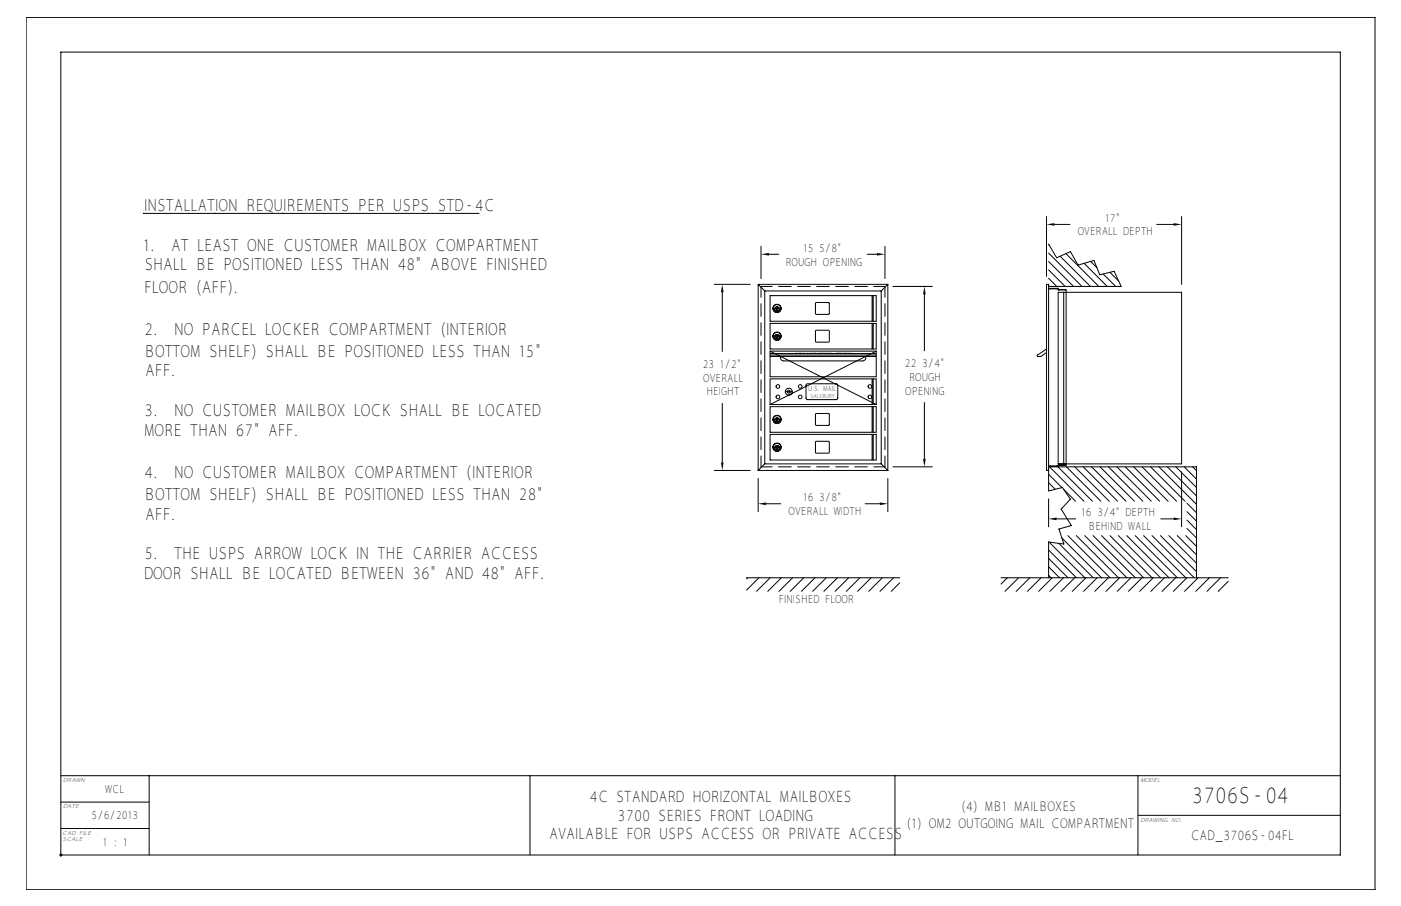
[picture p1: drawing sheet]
<svg xmlns="http://www.w3.org/2000/svg" width="432mm" height="279mm" viewBox="0 0 432 279" stroke-linecap="round" stroke-linejoin="round" font-family="sans-serif">
<g fill="none" stroke="#000" stroke-width=".31">
<path d="M8.1 5.4h415.7v269h-415.7zM44.4 65.8h-.3h103.7M234.6 76v9.9M237 78.4h3M267.3 78.4h3M272.8 76v9.9M322.5 66.8v18.4M323.2 78.1l10.3 10.2M323.2 75.5l.3 .3M323.2 75.2l2.5 4.3 4.2-1.9 2.4 4.2 4.9-1.5 1.8 4.4 4.4-1 2.2 4.6h-22.4M325 69.2h4.8M326.8 79l9.3 9.3"/>
<path d="M328.5 78.2l10.2 10.1M356.5 69.2h5.2M364.2 66.8v20.9M220.2 87.7h11M222.6 90.1v18.3M233.7 87.7l2 2M235.7 89.7v53.4M235.7 89.7h35.9M237.3 91.2h32.8v7.9h-32.8zM237.3 99.7h32.8v7.9h-32.8zM239 95.1h1M239.4 95.2l.2 .7z"/>
<path d="M239.5 94.6v1M251.4 93.4h4.1v3.5h-4.1zM268.8 91.2v7.9M268.8 99.7v7.9M269.1 91.2v7.9M269.1 99.7v7.9M271.6 89.7v53.4M273.6 87.7h-39.9v57.4M273.6 87.7v57.4M273.6 87.7l-2 2M275.2 88.3h12.2M284.9 90.8v17.4"/>
<path d="M323.2 85.8l2.5 2.5M323.2 83.2l5.1 5.1M323.2 80.6l7.7 7.7M323.7 89.1v-.2h2.4v.5h2.5M325.8 88.9v.2M325.8 88.9v.2h-2.6M326.1 90.1h38.1v53h-38.1zM326.4 89.4v-.1h2.1v.1M327.9 90.1v53M328.6 89.4l-.1 54.1h-2.1v-.2M334.1 81.2l7.2 7.1M336.1 80.6l2 2"/>
<path d="M340 84.5l3.9 3.8M342.1 84l2.7 2.7M237.3 109.9h32.8M237.3 108.3v7.9h32.8v-7.9M237.3 108.3h32.8M237.3 109h32.8M237.3 109.5h32.8M237.3 108.3l32.8 16.4M239 103.7h1M239.4 103.7v.8l.2-.8M239.5 103.2v1M240.7 109.9a.95 .95 0 0 0 .8 1.4h24.4a.95 .95 0 0 0 .9-1.4"/>
<path d="M248.6 118.5l9.3-.1 .3 .4v4.1l-.5 .3h-9l-.3-.4zM251.4 101.9h4.1v3.5h-4.1zM268.8 116.8v7.9M269.1 116.8v7.9M270.1 108.3l-32.8 16.4M322.5 107.6l-2.8 2.2 1.1 .1 1.7-1.2M222.6 124.4v18.2M237.3 124.7v-7.9h32.8v7.9M237.3 125.4h32.8v7.9h-32.8zM237.3 134h32.8v7.9h-32.8zM237.3 124.7h32.8M239 129.4h1"/>
<path d="M239 137.9h1M239.4 129.4l.2 .7zM239.4 138v.7l.2-.7M239.5 128.9v.9M239.5 137.4v1M242 120.8h2.2a1.07 1.07 0 0 0-1.5-1 1.07 1.07 0 0 0-.3 1.8 1.07 1.07 0 0 0 1.8-.5v-.3M251.4 127.6h4.1v3.5h-4.1zM251.4 136.2h4.1v3.5h-4.1zM268.8 125.4v7.9M268.8 134v7.9M269.1 125.4v7.9M269.1 134v7.9"/>
<path d="M284.9 124.1v17.4M220.2 145.1h11M233.7 145.1h39.9M233.7 147.5v10.3M235.7 143.1h35.9M235.7 143.1l-2 2M236.1 155.4h4.5M266.7 155.4h4.5M271.6 143.1l2 2M273.6 147.5v10.3M275.2 144h12.2M323.2 145.1h-.7v-57.4h.7v63.7l4.3-1.1 2.4 3.7-2.8 3 3.1 5.1-3.8 1 1.5 4.7-4.7-.7v11.1"/>
<path d="M323.2 153.8v8.7M323.2 144h45.6v34.2M323.2 148.9l2 2M323.2 146.3l4.1 4.1M323.5 144l10.6 10.6M323.7 143.7v.2h2.1v-.2M326.1 144l10.6 10.6M327.9 150.9l3.6 3.7M328.6 143.3h-2.5v.6l-2.9-.2M328.7 144l10.6 10.6M331.3 144l10.6 10.6M333.9 144l10.6 10.6"/>
<path d="M336.5 144l10.6 10.6M339 144l10.6 10.6M341.6 144l10.6 10.6M344.2 144l10.6 10.6M346.8 144l10.6 10.6M349.4 144l10.6 10.6M352 144l10.6 10.6M354.6 144l10.6 10.6M357.2 144l11.6 11.5M359.8 144l9 8.9M362.4 144l6.4 6.3M364.2 145.5v17"/>
<path d="M365 144l3.8 3.8M365.8 157.8l3 2.9M365.8 155.2l3 2.9M367.6 144l1.2 1.2M230.1 178.2h47.2M230.4 178.2l-.3 .3M233.9 178.2l-3.8 3.8M237.4 178.2l-4.2 4.2M240.8 178.2l-4.2 4.2M244.3 178.2l-4.2 4.2M247.7 178.2l-4.2 4.2M251.2 178.2l-4.2 4.2"/>
<path d="M254.6 178.2l-4.1 4.2M258.1 178.2l-4.2 4.2M261.6 178.2l-4.2 4.2M265 178.2l-4.2 4.2M268.5 178.2l-4.2 4.2M271.9 178.2l-4.1 4.2M275.4 178.2l-4.2 4.2M277.3 179.7l-2.6 2.7M308.5 178.2h70M310.5 178.2l-2 1.9M313.9 178.2l-4.1 4.2M317.4 178.2l-4.2 4.2"/>
<path d="M320.9 178.2l-4.2 4.2M323.2 177.4l.8 .8M323.2 174.8l3.4 3.4M323.2 172.2l6 6M323.2 169.6l8.6 8.6M323.3 167.2l11.1 11M324.3 178.2l-4.2 4.2M325.6 160h6M326.3 167.6l10.6 10.6M327.3 165.9l12.2 12.3M327.8 178.2l-4.2 4.2M329.1 165.2l13 13"/>
<path d="M331.2 178.2l-4.2 4.2M331.7 165.2l13 13M334.3 165.2l13 13M334.7 178.2l-4.2 4.2M336.9 165.2l13 13M338.1 178.2l-4.1 4.2M339.5 165.2l13 13M341.6 178.2l-4.2 4.2M342.1 165.2l13 13M344.7 165.2l13 13M345.1 178.2l-4.2 4.2M347.3 165.2l13 13"/>
<path d="M348.5 178.2l-4.2 4.2M349.9 165.2l13 13M352 178.2l-4.2 4.2M352.5 165.2l13 13M355.1 165.2l13 13M355.4 178.2l-4.1 4.2M357.7 165.2l11.1 11.1M357.8 160h3.9M358.9 178.2l-4.2 4.2M360.3 165.2l8.5 8.5M362.4 178.2l-4.2 4.2M362.8 165.2l6 5.9"/>
<path d="M365.4 165.2l3.4 3.3M365.8 178.2l-4.2 4.2M365.8 163l3 2.9M365.8 160.4l3 2.9M369.3 178.2l-4.2 4.2M372.7 178.2l-4.2 4.2M376.2 178.2l-4.2 4.2M378.5 179.3l-3 3.1M18.8 239.2h394.3M46 239.2v24.5M163.3 239.2v24.5M275.8 239.2v24.5"/>
<path d="M350.7 239.2v24.5M18.8 247.4h27.2M18.8 255.5h27.2M53.8 243.6l.7-.5 1.2-.3h55.3a2.68 2.68 0 0 1 2.6 2.7v6.3a2.68 2.68 0 0 1-2.6 2.7h-55.3a2.68 2.68 0 0 1-2.7-2.7v-6.7zM54.1 243.9l.9-.6 .7-.1h55.3a2.29 2.29 0 0 1 2.3 2.3v6.3a2.29 2.29 0 0 1-2.3 2.3h-55.3a2.29 2.29 0 0 1-2.3-2.3v-6.7zM54.3 244.2l1.4-.6h55.3a1.91 1.91 0 0 1 1.9 1.9v6.3a1.91 1.91 0 0 1-1.9 1.9h-55.3a1.91 1.91 0 0 1-1.9-1.9v-6.3zM55 244.8l.7-.3h55.3l.6 .3 .3 .7v6.3l-.3 .7-.6 .3h-55.3l-.7-.3-.3-.7v-6.3zM55.1 246.4h1.7M55.1 249.4h5.9M55.1 249.8h1.2M55.1 250.2h1.3M55.1 250.6h1.4"/>
<path d="M55.1 251h1.8M55.1 246.8h1.4M55.1 247.2h1.3M55.1 247.5h1.2M55.1 247.9h1.2M55.1 248.3h1.2M55.1 248.7h1.4M55.1 249.1h1.6M55.1 251.4h56.5M55.1 251.7h56.5M55.1 245.6h56.5M55.1 246h56.5"/>
<path d="M55.1 252.1h56.4M55.1 245.2h56.4M55.6 252.4h55.5M55.6 244.9h55.5M55.7 244.9l-.4 .2-.2 .4v6.3l.2 .4 .4 .2M56.3 249.4a1.48 1.48 0 0 0 1.4 1.9M56.5 249.4l.2 1.1 .7 .5h3.9a1.52 1.52 0 0 0 1.2-1.4 1.52 1.52 0 0 0-1.2-1.5h-2.9l-.3-.3 .3-.3h2.3l.3 .4h1.5l-.1-1-.5-.5-4.2-.1a1.52 1.52 0 0 0-1.2 1.5 1.52 1.52 0 0 0 1.2 1.5h3l.3 .3-.3 .3h-2.3l-.3-.5M57.7 246.1a1.73 1.73 0 0 0-1.4 1.7 1.73 1.73 0 0 0 1.4 1.7M58.2 249.8h2.6M58.3 247.8h2.4M61.3 246.1a1.54 1.54 0 0 1 1.4 2h-.6l.4 .5 .2 1.1 1.9-3.5M62.2 246.4h2.3"/>
<path d="M62.3 248.3h1.2M62.5 246.8h1.8M62.6 248.7h.7M62.7 247.2h1.4M62.7 249.1h.4M62.7 247.5h1.2M62.7 247.9h1M64.2 251.1l.4-.9h2.7l.5 .9M64.2 251h3.5M64.4 250.6h3.1M64.8 246.3h2.4l2.5 4.7h-1.7l-.7-1.1h-2.7l-.6 1.1h-1.8zM66 247.7l.3 .6h-.6z"/>
<path d="M66 247.3l.7 1.4h-1.5zM67.3 246.2l2.4 4.4v-4.3M67.5 246.4h2.2M67.7 246.8h2M67.9 247.2h1.8M68.1 247.5h1.6M68.3 247.9h1.4M68.5 248.3h1.2M68.7 248.7h1M68.9 249.1h.8M69.1 249.4h.6M69.3 249.8h.4"/>
<path d="M69.9 246.3h1.5v3.6h3.9v1.1h-5.4zM71.6 246.8h3.9M71.6 247.2h3.7M71.6 247.5h3.7M71.6 247.9h3.7M71.6 248.3h3.7M71.6 248.7h3.8M75.5 251v-.4l.5 .5 .7 .2M75.8 246.4h-4.2v3h3.7M75.8 246.6l.9-.3h3.9l.7 .6 .2 1h-1.6l-.3-.4h-2.3l-.3 .3 .3 .3h3a1.52 1.52 0 0 1 1.2 1.5 1.52 1.52 0 0 1-1.2 1.4l-4.2-.1-.5-.4-.1-1.1h1.5l.3 .5h2.3l.3-.3-.3-.3h-2.9a1.56 1.56 0 0 1-.9-2.7zM76.7 246.1a1.75 1.75 0 0 0-1.5 1.2 1.75 1.75 0 0 0 .5 1.8h-4.1M77.2 249.8h2.6"/>
<path d="M77.4 249.4h2.2M77.5 247.5h2.1M77.5 247.9h2.1M80.3 246.1a1.54 1.54 0 0 1 1.4 2h-.7a1.77 1.77 0 0 1 .7 1.8 1.77 1.77 0 0 1-1.4 1.4M81.1 251h1.1M81.2 246.4h1M81.3 248.3h.9M81.5 250.6h.7M81.5 246.8h.7M81.5 248.7h.7M81.6 250.2h.6M81.6 247.2h.6"/>
<path d="M81.7 249.1h.5M81.7 249.4h.5M81.7 249.8h.5M81.7 247.5h.5M81.7 247.9h.5M82.2 246.3v4.7M84 249.2h2.6l.3 .4-.3 .3h-2.6zM84 247.4h2.6l.3 .4-.3 .3h-2.6zM84.2 249.4l2.5 .2-2.5 .1zM84.2 247.6l2.5 .1-2.5 .2zM87.1 246.1a1.62 1.62 0 0 1 1.3 2.4 1.69 1.69 0 0 1-1.2 2.8M87.1 246.3a1.44 1.44 0 0 1 1 2.3 1.49 1.49 0 0 1-.9 2.4h-4.8v-4.7h4.8"/>
<path d="M88 246.4h1.2M88.1 251h1.7M88.3 246.8h.9M88.4 250.6h1M88.5 248.3h.7M88.5 248.7h.7M88.5 247.2h.7M88.5 247.9h.7M88.5 247.5h.7M88.6 250.2h.7M88.6 249.1h.6M88.6 249.4h.6"/>
<path d="M88.6 249.8h.6M89.2 246.3v3.6a1.4 1.4 0 0 0 1.4 1.4M89.4 246.3h1.6v3.3l.3 .3 3-.1 .1-3.5h1.5l-.1 4.2-.5 .4-.6 .1-4.7-.1-.4-.4-.2-.6zM91.2 246.3l.1 3.4h2.9v-3.4M91.2 246.4h3M91.2 249.4h3M91.2 246.8h3M91.2 247.2h3M91.2 247.5h3M91.2 247.9h3M91.2 248.3h3M91.2 248.7h3"/>
<path d="M91.2 249.1h3M95.6 251h1.2M95.9 250.6h.9M96.1 250.2h.7M96.1 246.3v3.6a1.4 1.4 0 0 1-1.4 1.4M96.1 246.4h.7M96.1 249.4h.7M96.1 249.8h.7M96.1 246.8h.7M96.1 247.2h.7M96.1 247.5h.7M96.1 247.9h.7"/>
<path d="M96.1 248.3h.7M96.1 248.7h.7M96.1 249.1h.7M96.8 246.3v4.7M98.6 247.4h2.7l.2 1.1-.3 .2h-2.6zM98.8 247.6h2.4l.1 .8-2.5 .1zM98.8 250.2h2.5M98.8 250.6h2.5M98.8 251h2.5M98.8 247.9h2.5M98.8 248.3h2.5M101.3 250.2l-2.5-.1v.9"/>
<path d="M101.3 250.2v.8M101.8 246.1a1.4 1.4 0 0 1 1.4 1.4v1.1l1.6 .1M102.9 246.4l2.7 3.2v1.4M103 248.6v.2a.48 .48 0 0 0-.3 .5 .48 .48 0 0 0 .3 .4v1.3h-1.5v-.9l-.3-.2h-2.6v1.1h-1.6v-4.7h4.8l.9 .3a2.15 2.15 0 0 1 .3 2M103 246.3h2l1.6 1.8 1.6-1.8h2l-2.8 3.2v1.5h-1.6v-1.5zM103.1 249.4h2.4M103.1 249.1h2.1M103.2 247.2h.3M103.2 249.8h2.4M103.2 248.6l-.2 .7 .2 1.7M103.2 250.2h2.4M103.2 250.6h2.4"/>
<path d="M103.2 251h2.4M103.2 247.5h.6M103.2 247.9h1M103.2 248.3h1.3M105.2 246.1l1.4 1.6 1.4-1.6M105.4 246.4h2.4M105.8 246.8h1.7M106.1 247.2h1M106.4 247.5h.4M107.6 249.8h4M107.6 250.2h4M107.6 250.6h4"/>
<path d="M107.6 251h4M107.7 249.4h3.9M108 249.1h3.6M108.4 248.7h3.2M108.7 248.3h2.9M109 247.9h2.6M109.4 247.5h2.2M109.7 247.2h1.9M110 246.8h1.6M111 244.9l.4 .2 .2 .4v6.3l-.2 .4-.4 .2M111.6 246.4h-1.2l-2.8 3.2v1.4M350.7 251.4h62.4"/>
<path d="M18.3 263.7h394.8v-247.6h-394.3v248.1"/>
<circle cx="239.5" cy="95.1" r="1.28"/>
<circle cx="239.5" cy="95.1" r="1.19"/>
<circle cx="239.5" cy="95.4" r=".73"/>
<circle cx="239.5" cy="95.4" r=".7"/>
<circle cx="239.5" cy="95.4" r=".76"/>
<circle cx="239.5" cy="104" r=".73"/>
<circle cx="239.5" cy="103.7" r="1.28"/>
<circle cx="239.5" cy="103.7" r="1.19"/>
<circle cx="239.5" cy="104" r=".7"/>
<circle cx="239.5" cy="104" r=".76"/>
<circle cx="239.8" cy="119.2" r=".56"/>
<circle cx="246.6" cy="119.2" r=".56"/>
<circle cx="268.1" cy="119.2" r=".56"/>
<circle cx="239.5" cy="129.7" r=".73"/>
<circle cx="239.5" cy="138.2" r=".73"/>
<circle cx="239.5" cy="137.9" r="1.28"/>
<circle cx="239.5" cy="129.7" r=".76"/>
<circle cx="239.5" cy="137.9" r="1.19"/>
<circle cx="239.5" cy="129.4" r="1.19"/>
<circle cx="239.5" cy="129.4" r="1.28"/>
<circle cx="239.5" cy="129.7" r=".7"/>
<circle cx="239.5" cy="138.2" r=".7"/>
<circle cx="239.5" cy="138.2" r=".76"/>
<circle cx="239.8" cy="122.4" r=".56"/>
<circle cx="243.1" cy="120.8" r=".46"/>
<circle cx="246.6" cy="122.4" r=".56"/>
<circle cx="268.1" cy="122.4" r=".56"/>
</g>
<path d="M234.6 78.4l2.4-.4v.8zM270.3 78l2.5 .4-2.5 .4zM322.5 69.2l2.5-.4v.8zM361.7 68.8l2.5 .4-2.5 .4zM222.6 87.7l.4 2.4h-.8zM284.9 88.3l.4 2.5h-.8zM222.2 142.6h.8l-.4 2.5zM233.7 155.4l2.4-.5v.9zM271.2 154.9l2.4 .5-2.4 .4zM284.5 141.5h.8l-.4 2.5zM323.2 160l2.4-.4v.8zM361.7 159.6l2.5 .4-2.5 .4z" fill="#000"/>
<path d="M234.6 88.3h38.2M234.6 144h38.2" fill="none" stroke="#000" stroke-width=".31" stroke-dasharray="3.9 2" stroke-dashoffset=".5"/>
<path d="M234.6 144v-55.7M272.8 144v-55.7" fill="none" stroke="#000" stroke-width=".31" stroke-dasharray="3.9 2" stroke-dashoffset=".6"/>
<path d="M47.7 240.1h114.4v22.2h-114.4z" fill-rule="evenodd" fill="#fff"/>
<text font-size="6.9" x="367.3" y="247.8">3706S-04</text>
<g font-size="5.2">
<text x="44.4" y="65.1">INSTALLATION REQUIREMENTS PER USPS STD-4C</text>
<text x="44.1" y="77.3">1.</text>
<text x="52.8" y="77.3">AT LEAST ONE CUSTOMER MAILBOX COMPARTMENT</text>
<text x="44.5" y="83.4">SHALL BE POSITIONED LESS THAN 48&quot; ABOVE FINISHED</text>
<text x="44.4" y="90.2">FLOOR (AFF).</text>
<text x="44.5" y="103.2">2.</text>
<text x="53.7" y="103.2">NO PARCEL LOCKER COMPARTMENT (INTERIOR</text>
<text x="44.4" y="110">BOTTOM SHELF) SHALL BE POSITIONED LESS THAN 15&quot;</text>
<text x="44.8" y="116.1">AFF.</text>
<text x="44.5" y="128.3">3.</text>
<text x="53.7" y="128.3">NO CUSTOMER MAILBOX LOCK SHALL BE LOCATED</text>
<text x="44.4" y="134.4">MORE THAN 67&quot; AFF.</text>
<text x="44.5" y="147.4">4.</text>
<text x="53.7" y="147.4">NO CUSTOMER MAILBOX COMPARTMENT (INTERIOR</text>
<text x="44.4" y="154.2">BOTTOM SHELF) SHALL BE POSITIONED LESS THAN 28&quot;</text>
<text x="44.8" y="160.3">AFF.</text>
<text x="44.5" y="172.5">5.</text>
<text x="53.7" y="172.5">THE USPS ARROW LOCK IN THE CARRIER ACCESS</text>
<text x="44.4" y="178.6">DOOR SHALL BE LOCATED BETWEEN 36&quot; AND 48&quot; AFF.</text>
</g>
<g font-size="4.8">
<text x="181.8" y="247.5">4C STANDARD HORIZONTAL MAILBOXES</text>
<text x="190.4" y="253.2">3700 SERIES FRONT LOADING</text>
<text x="169.2" y="258.9">AVAILABLE FOR USPS ACCESS OR PRIVATE ACCESS</text>
</g>
<g font-size="4.1">
<text x="296.3" y="250">(4) MB1 MAILBOXES</text>
<text x="279.4" y="255.4">(1) OM2 OUTGOING MAIL COMPARTMENT</text>
<text x="367" y="259">CAD_3706S-04FL</text>
</g>
<g font-size="3.5">
<text x="340.6" y="68.4">17&quot;</text>
<text x="247.5" y="77.6">15 5/8&quot;</text>
<text x="332.2" y="72.5">OVERALL DEPTH</text>
<text x="242.1" y="81.9">ROUGH OPENING</text>
<text x="216.6" y="113.5">23 1/2&quot;</text>
<text x="278.9" y="113.3">22 3/4&quot;</text>
<text x="216.8" y="117.8">OVERALL</text>
<text x="280.2" y="117.6">ROUGH</text>
<text x="217.8" y="121.9">HEIGHT</text>
<text x="279" y="121.7">OPENING</text>
<text x="247.5" y="154.5">16 3/8&quot;</text>
<text x="243" y="158.8">OVERALL WIDTH</text>
<text x="333.3" y="159.2">16 3/4&quot; DEPTH</text>
<text x="335.4" y="163.5">BEHIND WALL</text>
<text x="240.1" y="186">FINISHED FLOOR</text>
<text x="32.4" y="244.5">WCL</text>
<text x="28.2" y="252.6">5/6/2013</text>
<text x="31.7" y="260.8">1 : 1</text>
</g>
<text font-size="2.2" x="249" y="120.6">U.S. MAIL</text>
<g font-size="1.8">
<text x="19.5" y="241.2">DRAWN</text>
<text x="351.5" y="241.2">MODEL</text>
<text x="19.5" y="249.3">DATE</text>
<text x="19.2" y="257.5">CAD FILE</text>
<text x="351.5" y="253.4">DRAWING NO.</text>
<text x="19.3" y="259.5">SCALE</text>
</g>
<text font-size="1.7" x="249.8" y="122.6">SALSBURY</text>
<g font-size=".5">
<text x="245.2" y="108.8">OUTGOING</text>
<text x="257.8" y="108.8">MAIL</text>
</g>
</svg>
